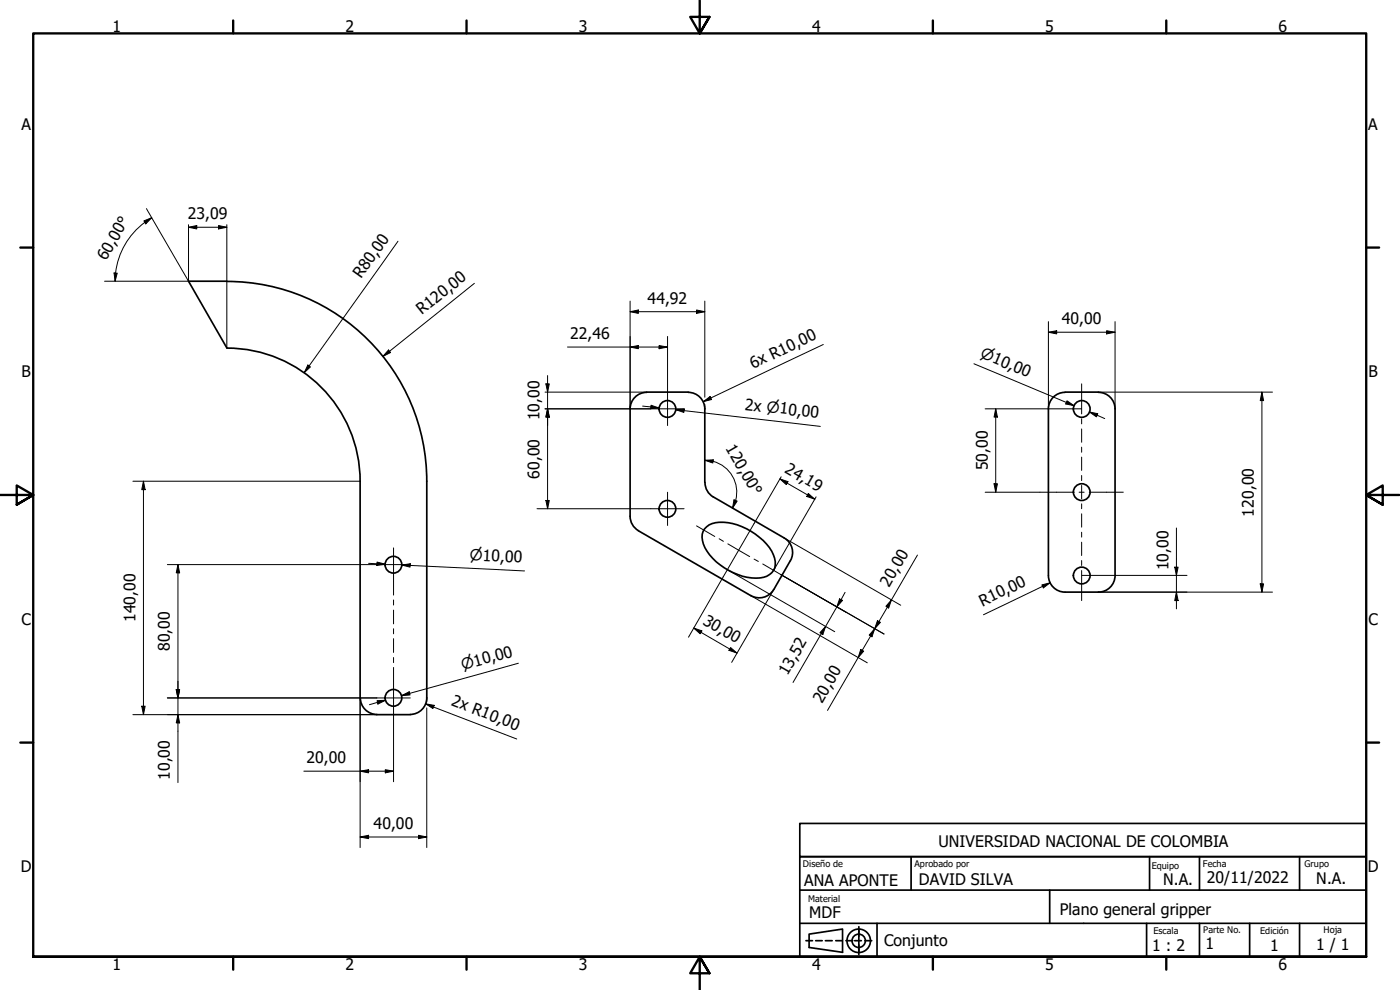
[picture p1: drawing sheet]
<svg xmlns="http://www.w3.org/2000/svg" width="420mm" height="297mm" viewBox="0 0 420 297" stroke-linecap="round" stroke-linejoin="round" font-family="sans-serif">
<!-- layer: Visible (ISO) -->
<g fill="none" stroke="#000" stroke-width=".51">
<path d="M68.1 84.4h-11.5l11.5 20M68.1 84.4a60 60 0 0 1 60 60M68.1 104.4a40 40 0 0 1 40 40M194.1 117.7h12.5M194.1 117.7a5 5 0 0 0-5 5v32.2M206.5 117.7a5 5 0 0 1 5 5v22.1M319.6 117.7a5 5 0 0 0-5 5v50a5 5 0 0 0 5 5M319.7 117.7h9.9M329.7 117.7a5 5 0 0 1 4.9 5v49.9a5 5 0 0 1-4.9 5.1M108.1 144.4v65M128.1 144.4v65a5 5 0 0 1-5 5M189.1 154.9a5 5 0 0 0 2.5 4.3"/>
<path d="M191.6 159.2l33.8 19.5a5 5 0 0 0 6.8-1.8l5-8.6M211.5 158.7a6.3 6.3 0 0 1 5.7-2 18.9 18.9 0 0 1 14.9 9.7 4.6 4.6 0 0 1-4 7 18.7 18.7 0 0 1-16.6-9.1 5.3 5.3 0 0 1 0-5.6zM211.6 144.8a5 5 0 0 0 2.5 4.3l21.2 12.3M235.4 161.4a5 5 0 0 1 1.8 6.8M319.7 177.7h9.9M108.1 209.4a5 5 0 0 0 5 5M113.1 214.4h10"/>
<circle cx="200.3" cy="122.7" r="2.51"/>
<circle cx="324.6" cy="122.7" r="2.51"/>
<circle cx="200.3" cy="152.7" r="2.51"/>
<circle cx="324.6" cy="147.7" r="2.51"/>
<circle cx="118.1" cy="169.4" r="2.51"/>
<circle cx="324.6" cy="172.7" r="2.51"/>
<circle cx="118.1" cy="209.4" r="2.51"/>
</g>
<!-- layer: Border (ISO) -->
<g fill="none" stroke="#000" stroke-width=".7">
<path d="M70 6.1v3.9M140 6.1v3.9M210 0v10l-2.9-4.9h5.8l-2.9 4.9 2.9-4.9M280 6.1v3.9M350 6.1v3.9M6.1 74.3h3.9M410 74.3h3.9M0 148.5h10l-5-2.8v5.7l5-2.9-5 2.9M420 148.5h-10l5-2.8v5.7l-5-2.9 5 2.9M6.1 222.8h3.9M410 222.8h3.9M10 287.1v-277.1h400v277.1h-400h400"/>
<path d="M70 287.1v3.8M140 287.1v3.8M212.9 292l-2.9-4.9 2.9 4.9h-5.8l2.9-4.9v9.9M280 287.1v3.8M350 287.1v3.8"/>
</g>
<!-- layer: Title (ISO) -->
<g fill="none" stroke="#000" stroke-width=".51">
<path d="M240 247.1h170v9.9h-170zM240 257h170v30.1h-170zM273.4 257v10.1M345 257v10.1M360 257v10.1M390 257v10.1M240 277h170M240 267.1h170M257.7 278.1v8.3M263.2 277v10.1M315 267.1v9.9M344.1 277v10.1"/>
<path d="M360 277v10.1M375 277v10.1M390 277v10.1M241.9 282.2h1.9M242.8 280.3l10.1-1.5v6.9l-10.1-1.4zM244.8 282.2h2M247.7 282.2h2M250.8 282.2h2M253.9 282.2h2M256.5 282.2h2M259.6 282.2h2"/>
<circle cx="257.7" cy="282.3" r="3.5"/>
<circle cx="257.7" cy="282.3" r="2"/>
</g>
<!-- layer: Dimension (ISO) -->
<g fill="none" stroke="#000" stroke-width=".3">
<path d="M43.2 66.3l2.3-1-1.7 1.9zM43.9 62.6l12.7 21.8h-25.2M45.5 65.3a22.1 22.1 0 0 0-11 19.1M56.6 68.2l2.5-.5v1zM56.6 68.2h11.5M56.6 67.4v17M65.6 67.7l2.5 .5-2.5 .5zM68.1 67.4v37M119.4 72.4l-28.1 39.4M34.2 81.9l1 .1-.7 2.4zM142.4 85l-27.5 21.9M189.1 93.5l2.5-.5v1z"/>
<path d="M189.1 93.5h22.4M189.1 90.3v32.4M209 93l2.5 .5-2.5 .5zM211.5 90.3v28.9M314.6 99.7l2.5-.5v1zM314.6 99.7h20M314.6 96.5v26.2M332.1 99.2l2.5 .5-2.5 .5zM334.6 96.5v26.2M92.4 109.5l.8 .6-1.9 1.7zM116.6 105l.6 .8-2.3 1.1zM163.6 117.7h30.5"/>
<path d="M163.8 115.2h1l-.5 2.5zM164.3 112.7v39.9M170.3 104.1h30M189.1 104.1l2.5-.4v.9zM197.8 103.7l2.5 .4-2.5 .5zM200.3 101v16.7M247.1 103.4l-36 17.1M292.3 109.1l30 12.6-2.3-.9M329.6 117.7h52.3M378.7 117.7l.5 2.5h-1zM378.7 117.7v60M163.6 122.7h31.7"/>
<path d="M164.3 122.7l.5 2.4h-1zM192.8 121.8l5 .6M195.4 121.6l2.4 .8-2.5 .2zM202.8 122.9l2.6-.2-.2 1zM205.3 123.2l-2.5-.3 43.4 5M211.1 120.5l2-1.5 .5 .9zM211.5 138.1l2.6-.1-.2 .9zM211.5 121.3v1.4M211.5 138.1l2.5 .3M214 138.4a9.6 9.6 0 0 1 5.8 14M295.7 122.7h28.8M298.8 122.7l.5 2.4h-1z"/>
<path d="M298.8 122.7v25M320.2 120.3l2.1 1.4-2.5-.5zM327 123.6l2.4 .5-.3 1zM327 123.6l4.5 2M39.9 144.4h68.2M43.1 144.4l.5 2.5h-1.1zM43.1 144.4v70M161.2 152.6h34.1M163.8 150.2h1l-.5 2.4zM220.3 150l.9 .4-1.4 2zM234.1 143.7l2.4 .8-.5 .9zM234.1 143.7l10.4 6.1"/>
<path d="M234.4 143.1l-8.1 14M242.6 148.1l1.9 1.7-2.4-.8zM244.9 149.1l-12.7 22M295.7 147.7h16.4M298.3 145.1h1l-.5 2.6zM353.1 158.4v24.3M50.2 169.4h62.9M53.4 169.4l.5 2.5h-1zM53.4 169.4v65.4M110.6 169l5 .3M113.2 168.6l2.4 .7-2.5 .4zM120.6 169.5l2.5-.4v1.1z"/>
<path d="M123.1 169.7l-2.5-.2 36.8 1.8M217 173.1l-10.4 18.1M218.4 171l32.1 18.5M225.4 178.7l34.9 20.2M232.2 176.9l-12.6 21.8M235.3 161.4l35 20.2M252 179.7l.9 .4-1.8 2zM253.6 177.7l-15.6 27.1M275.3 166.5l-27 46.7M312.7 175.5l2.5-.6-2.1 1.5zM315.2 174.9l-20.1 9.6M324.7 172.6h31.5"/>
<path d="M329.6 177.7h52.3M352.6 170.2h1l-.5 2.4zM353.1 177.7l.5 2.5h-1zM378.2 175.2h1l-.5 2.5zM155.6 199l-35.1 9.7 2.4-.6M208.2 188.5l2.4 .8-.5 .9zM208.2 188.5l13 7.4M219.3 194.3l1.9 1.6-2.4-.8zM247.8 187.9l-.8 2.5-.9-.5zM253.9 183.7l-19.6-11.3 31 17.8M258.3 194.9l.9 .5-1.6 1.9zM262.5 188.6l-.8 2.5-.8-.6z"/>
<path d="M263.3 186.2l.9 .5-1.7 1.9zM267.5 180l-.8 2.4-.8-.5zM39.9 214.4h73.2M42.5 211.9h1.1l-.5 2.5zM50.2 209.4h62.9M52.9 206.9h1l-.5 2.5zM53.4 214.4l.5 2.5h-1zM108.1 209.4v44.9M113.2 210.2l2.5-.1-2.3 1.2zM115.7 210.1l-4.8 1.3M118.1 214.4v20.2M120.5 208.7l2.3-1.1 .3 .9z"/>
<path d="M127.8 211.2l2.5 .4-.4 1zM127.8 211.2l27.3 10.5M128.1 209.4v1.2M128.1 212.4v41.9M91.2 231.4h26.9M108.1 231.4l2.5-.5v1zM115.6 230.9l2.5 .5-2.5 .5zM108.1 251.1l2.5-.5v1zM108.1 251.1h20M125.6 250.6l2.5 .5-2.5 .5z"/>
</g>
<g fill="#000">
<path d="M43.2 66.3l2.3-1-1.7 1.9z" fill-rule="evenodd"/>
<path d="M56.6 68.2l2.5-.5v1z" fill-rule="evenodd"/>
<path d="M65.6 67.7l2.5 .5-2.5 .5z" fill-rule="evenodd"/>
<path d="M34.2 81.9l1 .1-.7 2.4z" fill-rule="evenodd"/>
<path d="M189.1 93.5l2.5-.5v1z" fill-rule="evenodd"/>
<path d="M209 93l2.5 .5-2.5 .5z" fill-rule="evenodd"/>
<path d="M314.6 99.7l2.5-.5v1z" fill-rule="evenodd"/>
<path d="M92.4 109.5l.8 .6-1.9 1.7z" fill-rule="evenodd"/>
<path d="M116.6 105l.6 .8-2.3 1.1z" fill-rule="evenodd"/>
<path d="M163.8 115.2h1l-.5 2.5z" fill-rule="evenodd"/>
<path d="M189.1 104.1l2.5-.4v.9z" fill-rule="evenodd"/>
<path d="M197.8 103.7l2.5 .4-2.5 .5z" fill-rule="evenodd"/>
<path d="M211.1 120.5l2-1.5 .5 .9z" fill-rule="evenodd"/>
<path d="M332.1 99.2l2.5 .5-2.5 .5z" fill-rule="evenodd"/>
<path d="M164.3 122.7l.5 2.4h-1z" fill-rule="evenodd"/>
<path d="M164.3 122.7l.5 2.4h-1z" fill-rule="evenodd"/>
<path d="M195.4 121.6l2.4 .8-2.5 .2z" fill-rule="evenodd"/>
<path d="M202.8 122.9l2.6-.2-.2 1z" fill-rule="evenodd"/>
<path d="M211.5 138.1l2.6-.1-.2 .9z" fill-rule="evenodd"/>
<path d="M298.8 122.7l.5 2.4h-1z" fill-rule="evenodd"/>
<path d="M320.2 120.3l2.1 1.4-2.5-.5z" fill-rule="evenodd"/>
<path d="M327 123.6l2.4 .5-.3 1z" fill-rule="evenodd"/>
<path d="M378.7 117.7l.5 2.5h-1z" fill-rule="evenodd"/>
<path d="M43.1 144.4l.5 2.5h-1.1z" fill-rule="evenodd"/>
<path d="M163.8 150.2h1l-.5 2.4z" fill-rule="evenodd"/>
<path d="M220.3 150l.9 .4-1.4 2z" fill-rule="evenodd"/>
<path d="M234.1 143.7l2.4 .8-.5 .9z" fill-rule="evenodd"/>
<path d="M242.6 148.1l1.9 1.7-2.4-.8z" fill-rule="evenodd"/>
<path d="M298.3 145.1h1l-.5 2.6z" fill-rule="evenodd"/>
<path d="M53.4 169.4l.5 2.5h-1z" fill-rule="evenodd"/>
<path d="M113.2 168.6l2.4 .7-2.5 .4z" fill-rule="evenodd"/>
<path d="M120.6 169.5l2.5-.4v1.1z" fill-rule="evenodd"/>
<path d="M252 179.7l.9 .4-1.8 2z" fill-rule="evenodd"/>
<path d="M312.7 175.5l2.5-.6-2.1 1.5z" fill-rule="evenodd"/>
<path d="M352.6 170.2h1l-.5 2.4z" fill-rule="evenodd"/>
<path d="M378.2 175.2h1l-.5 2.5z" fill-rule="evenodd"/>
<path d="M208.2 188.5l2.4 .8-.5 .9z" fill-rule="evenodd"/>
<path d="M219.3 194.3l1.9 1.6-2.4-.8z" fill-rule="evenodd"/>
<path d="M247.8 187.9l-.8 2.5-.9-.5z" fill-rule="evenodd"/>
<path d="M258.3 194.9l.9 .5-1.6 1.9z" fill-rule="evenodd"/>
<path d="M262.5 188.6l-.8 2.5-.8-.6z" fill-rule="evenodd"/>
<path d="M263.3 186.2l.9 .5-1.7 1.9z" fill-rule="evenodd"/>
<path d="M267.5 180l-.8 2.4-.8-.5z" fill-rule="evenodd"/>
<path d="M353.1 177.7l.5 2.5h-1z" fill-rule="evenodd"/>
<path d="M42.5 211.9h1.1l-.5 2.5z" fill-rule="evenodd"/>
<path d="M52.9 206.9h1l-.5 2.5z" fill-rule="evenodd"/>
<path d="M52.9 206.9h1l-.5 2.5z" fill-rule="evenodd"/>
<path d="M53.4 214.4l.5 2.5h-1z" fill-rule="evenodd"/>
<path d="M113.2 210.2l2.5-.1-2.3 1.2z" fill-rule="evenodd"/>
<path d="M120.5 208.7l2.3-1.1 .3 .9z" fill-rule="evenodd"/>
<path d="M127.8 211.2l2.5 .4-.4 1z" fill-rule="evenodd"/>
<path d="M108.1 231.4l2.5-.5v1z" fill-rule="evenodd"/>
<path d="M115.6 230.9l2.5 .5-2.5 .5z" fill-rule="evenodd"/>
<path d="M108.1 251.1l2.5-.5v1z" fill-rule="evenodd"/>
<path d="M125.6 250.6l2.5 .5-2.5 .5z" fill-rule="evenodd"/>
</g>
<!-- layer: Centerline (ISO) -->
<g fill="none" stroke="#000" stroke-width=".3">
<path d="M324.6 115.2v9M324.6 125.7v1.5M324.6 128.7v4M324.6 134.2v1.5M324.6 137.1v4M312.1 147.7h10.3M323.8 147.7h1.6M324.6 142.7v1.5M324.6 145.7v4M324.6 151.2v1.4M324.6 154.2v4M324.6 159.7v1.4"/>
<path d="M326.9 147.7h10.2M118.1 164.4v14.1M324.6 162.7v4M324.6 168.2v1.5M324.6 171.2v9M118.1 180v1.5M118.1 183.1v4.1M118.1 188.6v1.6M118.1 191.6v4.2M118.1 197.3v1.5M118.1 200.3v14.1"/>
</g>
<!-- layer: Center Mark (ISO) -->
<path d="M200.3 117.7v10M195.3 122.7h10M195.3 152.6h10M200.3 147.7v10M209 157.8l5.5 3.2M226.3 157.1l-9.3 16M113.1 169.4h10M215.8 161.7l1.3 .7M218.4 163.2l6.6 3.8M226.3 167.8l1.3 .7M228.9 169.2l5.4 3.2M113.1 209.4h10" fill="none" stroke="#000" stroke-width=".3"/>
<g font-size="4.8">
<text x="33.7" y="9.6">1</text>
<text x="103.7" y="9.6">2</text>
<text x="173.7" y="9.6">3</text>
<text x="243.7" y="9.6">4</text>
<text x="313.7" y="9.6">5</text>
<text x="383.7" y="9.6">6</text>
<text x="6.4" y="38.9">A</text>
<text x="410.7" y="38.9">A</text>
<text x="56.3" y="65.8">23,09</text>
<text x="31.9" y="78.3" transform="rotate(-60 31.9 78.3)">60,00°</text>
<text x="108.4" y="83.8" transform="rotate(-55 108.4 83.8)">R80,00</text>
<text x="126.6" y="94.6" transform="rotate(-39 126.6 94.6)">R120,00</text>
<text x="194.3" y="91.1">44,92</text>
<text x="171.1" y="101.8">22,46</text>
<text x="318.6" y="97.3">40,00</text>
<text x="6.4" y="113.1">B</text>
<text x="226" y="110.7" transform="rotate(-26 226 110.7)">6x R10,00</text>
<text x="410.7" y="113.1">B</text>
<text x="223.5" y="122.9" transform="rotate(7 223.5 122.9)">2x ⌀10,00</text>
<text x="161.9" y="126.2" transform="rotate(-90 161.9 126.2)">10,00</text>
<text x="217.7" y="134.4" transform="rotate(60 217.7 134.4)">120,00°</text>
<text x="161.9" y="143.6" transform="rotate(-90 161.9 143.6)">60,00</text>
<text x="235.3" y="141.7" transform="rotate(30 235.3 141.7)">24,19</text>
<text x="296.4" y="141.1" transform="rotate(-90 296.4 141.1)">50,00</text>
<text x="376.3" y="155" transform="rotate(-90 376.3 155)">120,00</text>
<text x="350.6" y="171.1" transform="rotate(-90 350.6 171.1)">10,00</text>
<text x="266.9" y="176.3" transform="rotate(-60 266.9 176.3)">20,00</text>
<text x="294.8" y="182" transform="rotate(-26 294.8 182)">R10,00</text>
<text x="6.4" y="187.4">C</text>
<text x="40.6" y="186.7" transform="rotate(-90 40.6 186.7)">140,00</text>
<text x="210.7" y="187.1" transform="rotate(30 210.7 187.1)">30,00</text>
<text x="410.7" y="187.4">C</text>
<text x="51" y="195.4" transform="rotate(-90 51 195.4)">80,00</text>
<text x="236.3" y="202.9" transform="rotate(-60 236.3 202.9)">13,52</text>
<text x="135.2" y="211.5" transform="rotate(21 135.2 211.5)">2x R10,00</text>
<text x="246.7" y="211.3" transform="rotate(-60 246.7 211.3)">20,00</text>
<text x="91.9" y="229">20,00</text>
<text x="51" y="234" transform="rotate(-90 51 234)">10,00</text>
<text x="112.1" y="248.7">40,00</text>
<text x="281.6" y="254">UNIVERSIDAD NACIONAL DE COLOMBIA</text>
<text x="6.2" y="261.7">D</text>
<text x="410.5" y="261.7">D</text>
<text x="241.4" y="265.8">ANA APONTE</text>
<text x="275.8" y="265.4">DAVID SILVA</text>
<text x="349.1" y="265.7">N.A.</text>
<text x="362.1" y="265">20/11/2022</text>
<text x="395" y="265.3">N.A.</text>
<text x="242.9" y="275.3">MDF</text>
<text x="318.1" y="274.5">Plano general gripper</text>
<text x="265.3" y="284">Conjunto</text>
<text x="345.8" y="285.3">1 : 2</text>
<text x="361.8" y="284.7">1</text>
<text x="381.2" y="285.3">1</text>
<text x="395" y="285">1 / 1</text>
<text x="33.7" y="290.9">1</text>
<text x="103.7" y="290.9">2</text>
<text x="173.7" y="290.9">3</text>
<text x="243.7" y="290.9">4</text>
<text x="313.7" y="290.9">5</text>
<text x="383.7" y="290.9">6</text>
</g>
<g font-size="4.6">
<text x="293.9" y="107.2" transform="rotate(23 293.9 107.2)">⌀10,00</text>
<text x="140.9" y="168.1" transform="rotate(3 140.9 168.1)">⌀10,00</text>
<text x="138.9" y="201.2" transform="rotate(-16 138.9 201.2)">⌀10,00</text>
</g>
<g font-size="2.7">
<text x="241" y="260.2">Diseño de</text>
<text x="274.4" y="260.1">Aprobado por</text>
<text x="345.6" y="260.8">Equipo</text>
<text x="361" y="260.1">Fecha</text>
<text x="391.5" y="260.1">Grupo</text>
<text x="242.5" y="270.5">Material</text>
<text x="346.1" y="280.3">Escala</text>
<text x="361.1" y="279.8">Parte No.</text>
<text x="378.2" y="280.3">Edición</text>
<text x="397.2" y="280">Hoja</text>
</g>
</svg>
